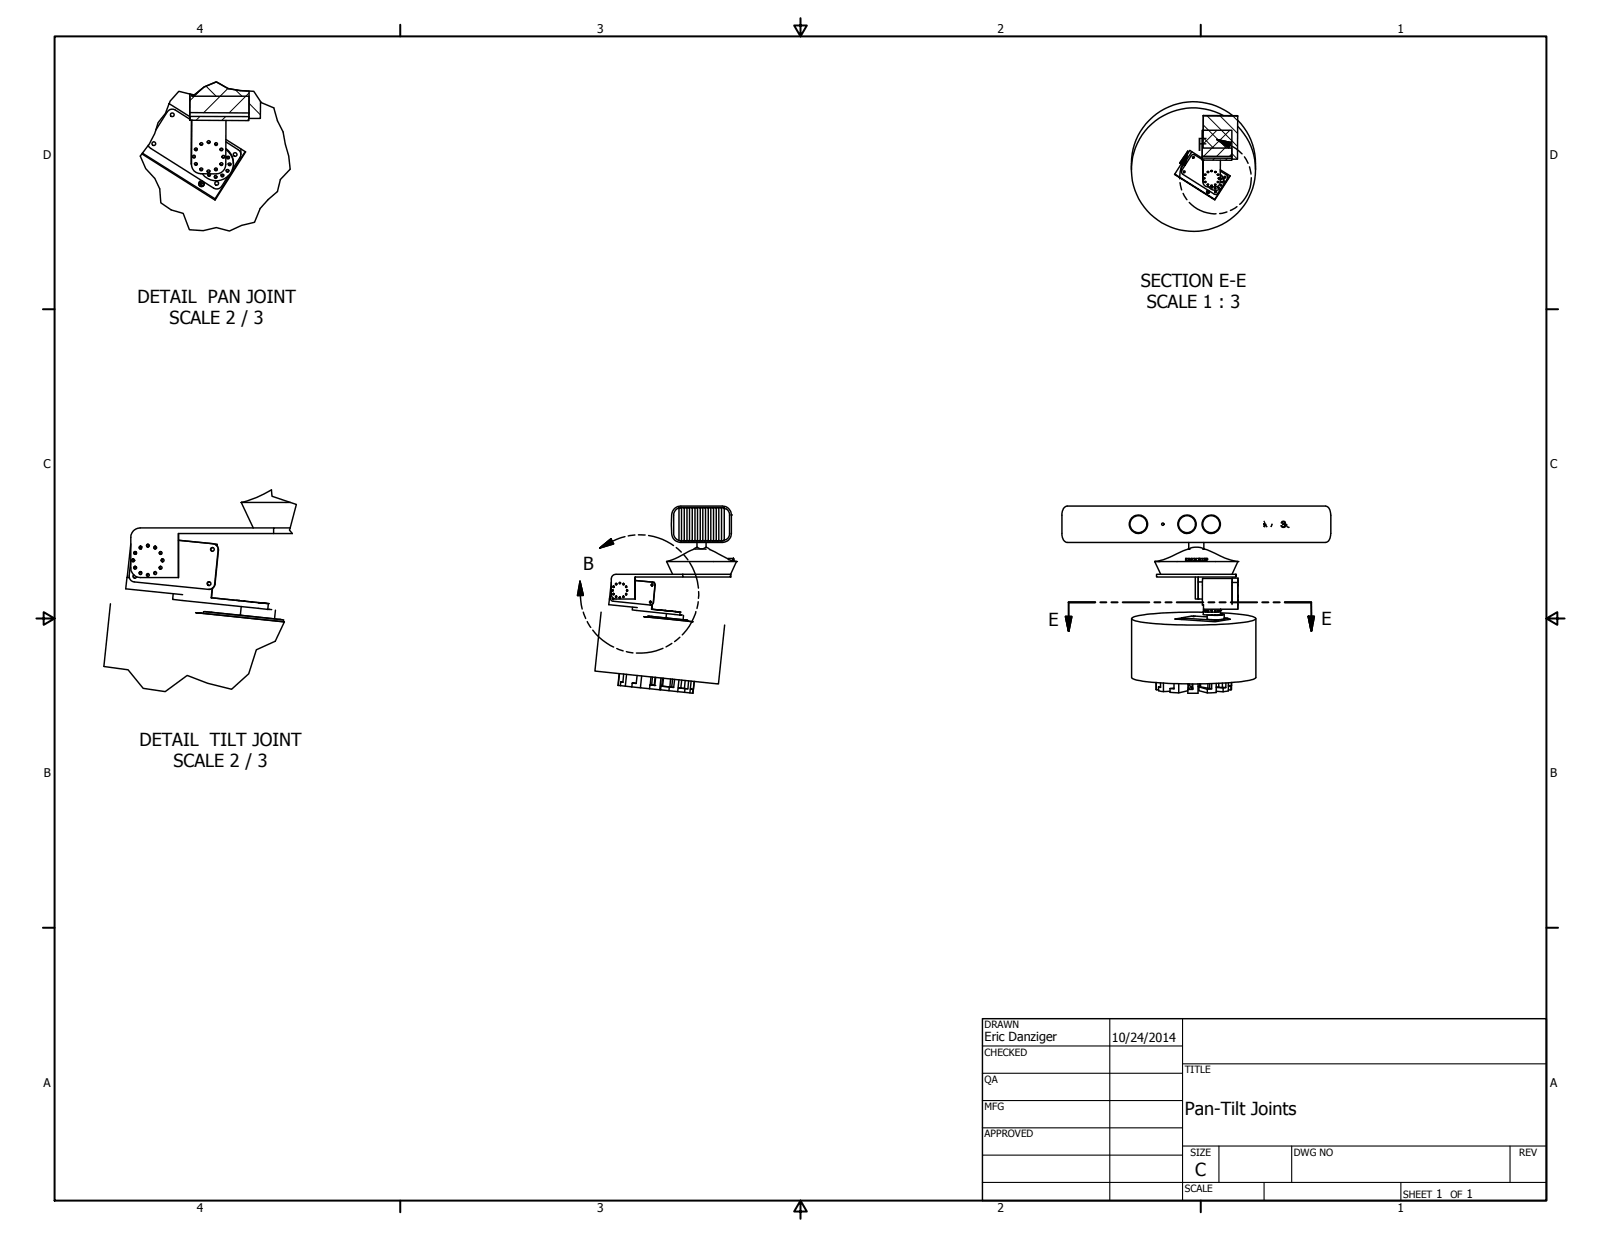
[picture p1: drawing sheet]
<svg xmlns="http://www.w3.org/2000/svg" width="559mm" height="432mm" viewBox="0 0 559 432" stroke-linecap="round" stroke-linejoin="round" font-family="sans-serif">
<!-- layer: Visible (ANSI) -->
<g fill="none" stroke="#000" stroke-width=".51">
<path d="M59.1 36.2l7.1 4.5M59.1 36.2l-.1 .1M66.3 32.8l-.1 9.2v-1.4M66.9 33v.6h20v7.7h4v-5.9M86.9 39.4l-20.7-.1v1.3M86.9 31.8v7.6M86.9 39.4v1.3M49.5 53.7l25.6 16.1v-.4M51.8 50.7l.8 1.1 21.9 13.9a2.05 2.05 0 0 0 2.8-.6l2.3-3.6M66.2 41.6l-5-3.2a2.05 2.05 0 0 0-2.8 .6l-4 6.3M66.2 40.6l20.7 .1M66.9 42l-.1 15.3z"/>
<path d="M67.2 54.5l.5 .5 .5-.5M67.9 52l.5 .4 .5-.4M67.9 57.1l.5 .4 .4-.4M69.7 59l.5 .4 .5-.4M69.8 50.2l.5 .3 .4-.3M69.8 59v.2M72.3 59.7l.5 .4 .5-.4M72.4 49.5l.4 .4 .5-.4M72.4 59.5l.6-.1 .3 .5-.3 .4-.6-.2zM74.9 59.1l.5 .3 .5-.3M74.9 50.2l.5 .4 .5-.4M76.8 57.1l.5 .5 .4-.5"/>
<path d="M76.8 52.1l.5 .4 .5-.4M77.5 54.6l.5 .4 .4-.4M78.9 52.2a6 6 0 0 1 .9 9.1 6 6 0 0 1-9.2-.7M78.9 51.9a6 6 0 0 1 2.6 5.2M78.9 49.5l4.2 2.8a1.92 1.92 0 0 1 .7 2.7l-2.6 4.1M78.9 42l-.1 15.4a3.4 3.4 0 0 1-3.4 3.3l-5.3-.1a3.3 3.3 0 0 1-3.3-3.3M78.9 48.7l6.8 4.3-10.6 16.8M78.9 59.5l.5 .3 .5-.3M79.1 54.9l.5 .3 .5-.3M79.2 54.7l.6-.2 .3 .3-.2 .6h-.7zM79.7 57.2l.4 .3 .5-.3M84.1 52v1.9"/>
<path d="M85.5 53l-10.4 16.4-25.4-15.9M86.9 40.7v1.4l-20.7-.1M416.1 53l-3.6 5.4-.2 1.5M419.6 54.5l.1-9h10.3v9.1M419.6 54.5v1.4h10.4v-1.3M419.6 55.7l-2.5-1.6-.9-.1-3.7 5.4 .1 1.2 11.5 7.3 .8-.2 1.4-2.1M419.6 55.2l-4.3-2.7-5.3 8.4 14 8.9-14-9M419.6 54.5l10.4 .1M419.6 55.2h10.4M419.7 45.5l-.1 10.4M419.9 55.9v7.7zM420 40.4l12 .1-.1 15.1h-1.9v-3.9h-10.1z"/>
<path d="M420 40.4v5.1M420 40.3l12 .2M421.4 59.9l.2 .3 .3-.3M422.7 59.6l.2 .2 .3-.2M422.7 59.5l.5 .3-.5 .1zM425.9 59.7l2.5 1.8v.9l-1.3 2.1M425.9 59.2l3.5 2.2-5.4 8.4M426 55.9l-.1 7.7-.5 1.2-1.2 .4h-3.1l-1-.8-.2-.8M427.1 40.4a21.6 21.6 0 0 0-31.1 12.3 21.6 21.6 0 0 0 18.1 28.1 21.6 21.6 0 0 0 24-23.3 21.3 21.3 0 0 0-6.1-13.4M430.3 40.4a21.7 21.7 0 0 0-24-2.3 21.7 21.7 0 0 0-11.4 21.1M432 42a21.6 21.6 0 0 1 6.2 17.2M69.3 64.1a.98 .98 0 0 0 1 1 .98 .98 0 0 0 1-1"/>
<path d="M69.8 63.3l.4 .5 1.1 .5M69.9 63.2l1.4 .8M70.7 63.2a.99 .99 0 0 0-1.4 .8 .99 .99 0 0 0 1.1 1.1 .99 .99 0 0 0 .8-1.3l-.3-.4M71 64.8a1.74 1.74 0 0 1-1.3-1.4 1.47 1.47 0 0 0 .9 1.6M72.5 60.9l.5 .4 .5-.4M72.7 60.6l-.2 .7 .3 .2 .6-.2-.1-.7M74.8 61.7l.5 .3 .5-.3M77.2 61.1l.5 .4 .4-.4M420.1 62l.5 .3-.5 .1zM420.1 62.2l.3 .2 .2-.2M420.4 63.4l.1 .2 .4-.2M420.4 60.9l.3 .2 .2-.2"/>
<path d="M420.5 63.4h.4l-.1 .4-.3-.1zM420.5 60.8l.4 .2-.3 .2zM421.4 66.5l.7 .5v.2l-.5 .2-.5-.4M421.4 64.3l.4 .1-.2 .3zM421.4 66.5l.7 .4M421.8 66.5a.48 .48 0 0 0-.6 .3 .48 .48 0 0 0 .2 .6 .48 .48 0 0 0 .6-.2v-.6M421.8 64.4l-.4 .1M422 67.3l-.5-.2-.2-.5 .5 .8M422.7 64.8l.1 .2 .3-.3-.4-.1 .2 .4 .3-.2M422.7 65.3l.3 .2 .2-.2M422.8 65.2l.1 .5 .3-.2-.1-.3M423.9 65.7h.5"/>
<path d="M423.9 60l.3 .3 .2-.4h-.4l.2 .3 .2-.2M423.9 64.4l.1 .2 .4-.2M424 64.3h.3l.1 .2-.3 .2zM424.9 60.9l.2 .3 .3-.3M424.9 63.5l.2 .3 .2-.4h-.4l.2 .3 .3-.2M425.1 65.5h.5M425.1 65.4l.3-.1 .2 .3-.5 .1zM425.2 62.2l.2 .3 .3-.3-.4-.1 .1 .3 .3-.2M425.9 61a2.97 2.97 0 0 1 .5 4.6 2.97 2.97 0 0 1-4.6-.4M425.9 60.8l.8 .9 .5 1.8M426 64.6l.2 .2 .3-.2M426 64.6l.1-.1 .4 .3-.5 .1z"/>
<path d="M426.1 62.3l.2 .4 .2-.4h-.4l.2 .2 .2-.2M426.3 63.5l.3 .2 .2-.2M428.5 60.9v.9M429.3 61.3l-5.3 8.3M84.2 175.4h17.1M84.2 175.4l4.2 8.9M94.7 171a40.2 40.2 0 0 1-10.1 4.3l-.4 .1M236 177.9l1-.6v11.4a2.62 2.62 0 0 1-1.9-2.5v-6.8zM237.9 177.4l-.5-.2h.5v11.6h-.5l.5-.2M238.3 177.2h.6v11.6h-.5M238.4 177.2l.4 .2M239.2 177.2h.6v11.6h-.5"/>
<path d="M239.3 177.2l.5 .2M240.2 177.2h.5v11.6h-.5M240.2 177.2l.5 .2M241.6 177.4l-.5-.2h.6v11.6h-.6M242 177.2h.6v11.6h-.5M242.1 177.2l.5 .2M243 177.2h.5v11.6h-.5M243 177.2l.5 .2M244.4 177.4l-.5-.2h.6v11.6h-.6M244.8 177.2h.6v11.6h-.5M244.9 177.2l.4 .2M245.7 177.2h.6v11.6h-.5"/>
<path d="M245.8 177.2l.5 .2M247.2 177.4l-.5-.2h.6v11.6h-.6M247.6 177.2h.6v11.6h-.6M247.6 177.2l.5 .2M248.5 177.2h.6v11.6h-.5M248.6 177.2l.4 .2M250 177.4l-.6-.2h.7v11.6h-.7M250.4 177.2h.6v11.6h-.6M250.4 177.2l.5 .2M251.3 177.2h.6v11.6h-.5M251.4 177.2l.4 .2M252.8 177.6l-.6-.4 .7 .1v11.4l-.7 .1"/>
<path d="M253.2 177.6a2.1 2.1 0 0 1 1.4 2.2v6.4a2.1 2.1 0 0 1-1.4 2.2M255.3 179.8v6.4a3.2 3.2 0 0 1-3.2 3.2h-14.2a3.2 3.2 0 0 1-3.5-3l-.1-3.4a9.9 9.9 0 0 1 .5-4.6l1.1-1.2 1.7-.5h14.5a3.1 3.1 0 0 1 3.2 3.1M255.3 179.6v.1M371.5 177.2l1-.5h90.2a3 3 0 0 1 1.8 3.1l-.1 6.7a2.76 2.76 0 0 1-1.7 2.9h-90.2a3 3 0 0 1-1.9-3.2v-7zM45.7 189.9l-1.3 11.6M46.5 195.1l.5 .5zM46.5 195.1l-.5 .4v.3l.5 .3M47.2 197.7l-.5 .3v.3l.5 .3M47.2 192.5l-.5 .3 .5 .7M47.4 192.6l.2 .7zM47.6 197.9l-.7-.2 .5 .3M49.1 199.5l-.5 .4 .2 .6h.3"/>
<path d="M49.1 190.6l-.5 .4 .2 .6h.3M49.3 191.1v.5l.2-.7zM49.3 199.6l-.7 .2 .4 .1M51.6 190l-.4 .3v.3l.4 .3M51.7 190.7l-.1 .2 .5-.5zM54 199.6l-.2 .7M54.2 199.5l-.5 .4 .2 .6h.3M54.2 190.6l-.5 .4 .2 .6h.3M54.4 191.3l-.5 .3 .7-.2M55.7 197.9l.2 .4-.1 .3M55.9 193.2h-.3l.7 .2M56.1 197.7l-.5 .4v.3l.7 .2 .3-.5-.2-.3-.3-.1-.5 .3v.3l.5 .3"/>
<path d="M56.1 192.5l-.5 .3 .5 .7M56.8 195.1l-.5 .4 .3 .6h.4l.3-.6-.5-.4a.57 .57 0 0 0-.3 .9l.3 .1-.5-.5M62.3 188.6l12.1 1.2a2.08 2.08 0 0 1 1.9 2.2l-1.2 11.9-.2 .6-.7 .9M62.3 186.2v15.4zM74.2 191.1l-.6 .5v.4l.6 .5M74.4 189.8a2.1 2.1 0 0 1 1.7 2.2l-1.2 11.9a2.08 2.08 0 0 1-2.1 1.8l-25.9-2.6a1.96 1.96 0 0 1-1.8-2.1l.6-5.4M75.8 190.1l-.6-.1 .6 .1v.3v-.3M95.5 184.3h-46.5a3.3 3.3 0 0 0-3.3 3.3v10.6a3.4 3.4 0 0 0 3.3 3.4h13.3M95.5 186.2h6.5M101.3 184.3h-5.8v1.9h-33.2M232.7 196h24.3M232.7 196l2.1 4.5"/>
<path d="M238.8 188.6l-.4 .2M239.8 188.6l-.4 .2M240.7 188.6l-.4 .2M241.1 188.8h.1M241.6 188.6l-.4 .2M242.6 191.7h3.8M242.6 188.6l-.4 .2M243.3 189.4v1.6M243.3 191l-2.2 1.2a26.1 26.1 0 0 1-8.3 3.8h-.1M243.5 188.6l-.4 .2M243.9 188.8h.1M244.4 188.6l-.4 .2"/>
<path d="M245.3 188.6l-.3 .2M246.3 188.6l-.4 .2M246.4 189.4l-.1 1.7a2.36 2.36 0 0 1-3-.1M246.5 191l1.3 .9M246.7 188.8h.1M247.2 188.6l-.4 .2M247.8 191.8l6.5 3.3v-.2M248.1 188.6l-.3 .2M249 188.6l-.3 .2M249.5 188.8h-.1M250 188.6l-.4 .2M250.9 188.6l-.3 .2"/>
<path d="M251.8 188.6l-.3 .2M252.2 188.8h.1M252.8 188.4l-.5 .4M254.3 194.9h1.7v.9v-.9v.9l-1.7-.5zM255.3 186.3v.1M256 194.9v.9zM256 195.8v-.9v.9M256 195.8l1 .2M257 196l-2 4.5M403 196h29.1M403 196l2.1 4.5M413.8 194.9l.2 .9z"/>
<path d="M414 195.6v-.7h.7v.9M414.7 194.9h.3v.9l-1-.2v.2M414.9 191.6l-2.1 .7a28.4 28.4 0 0 1-9.4 3.7h-.4M414.9 191.6a6.4 6.4 0 0 1 5.3 0M414.9 191.6l.5 .1M414.9 189.4v2.2M415.4 194.9v.9M415.9 195.3l-.1 .5v-.9l.1 .9M415.9 194.9h1.2v.9v-.9v.9l-1.2-.5zM417.5 194.9h1v.9h-1zM418.5 194.9v.9M418.5 194.9v.6z"/>
<path d="M418.9 194.9h.7v.9M419.6 194.9h.8v.8h-1.5l-.2-.8h.2v.8M420.2 189.4v2.2M420.2 191.6h.1M420.3 191.6l-.5 .1M420.3 191.6l1.8 .7a29.2 29.2 0 0 0 9.7 3.7h.3M420.4 194.9v.5M420.9 194.9h.2v.9M421.1 195.3v-.4h.3v.5M421.4 194.9v.5l-.3-.1v.5h-.2v-.9h-.3v.4h.3M432.1 196l-2.1 4.5M441.1 182.8h.2"/>
<path d="M441.1 183.1h.1M441.1 183.7h.1M441.2 183.7v.1M441.3 182l-.1 .1M441.4 183.8l.1 .1M441.4 182.4h.1M441.4 183.4l-.1 .1M441.6 183.4h.1M441.8 183l.4 .8M441.8 183h.1M442.1 183.8h.1M443.7 183.8h.1"/>
<path d="M443.9 183h.1M444 183l-.3 .8M447.5 182.1a.6 .6 0 0 1 .9-.1 .6 .6 0 0 1-.2 .9l.2 .1a.66 .66 0 0 1 .2 .9 .66 .66 0 0 1-.9 .2l-.5-.6a.66 .66 0 0 0 .7 .4 .66 .66 0 0 0 .5-.6l-.7-.2 .2-.2a.38 .38 0 0 0 .5-.5 .38 .38 0 0 0-.6-.2l-.6 .3zM449.1 183.1l.1 .7 .6 .3M449.1 183h.1M449.9 184.1h.1M38.5 210.8l-2.2 21.8M44.3 201.5l.8 .1-.7-.1M44.4 201.5l-.5 4 19.9 2.1M46.7 200.7l-.3 .3 .3 .7 .4 .2 .7-.5M46.7 200.7a.65 .65 0 0 0-.2 .7 .65 .65 0 0 0 .6 .5M51.6 200.2l-.4 .4 .4 .6"/>
<path d="M51.7 200.2l-.5 .5M60.5 207.3l-.2 1.9 33.1 3.5M71 214.1l-2.7-.2 31 3.1h-.4M71 214.1l28.3 3M71.1 213.5l-.1 .6M71.4 213.5l12.5 1.3M72 213.6l26.7 2.7-2.9-.3M73 203.1l-.7 .4 .2 .7 .4 .2 .7-.4-.2-.8h-.8l-.1 .3 .1 .7 .4 .2M73.7 208.7l20 2-3.4-.3M73.8 208.7h.1M74 205.4l-.2 3.3M74.2 205.4l-.3 3.3"/>
<path d="M84.2 211.7l-.3 3.1 11.9 1.2 .3-3M93.4 212.7h.1M93.7 210.7l-.3 2M98.9 217h.4M99 216.3l-.1 .7M209.8 213.7l-2.2 20.6 43.2 4.5 2.1-20.6M212.7 209.1l-.2 2 9.9 1M212.7 209.1h.4M213.4 203.3l-.7 5.8M213.8 205.9l.3 .2zM213.8 205.9l-.2 .2 .2 .3M214.1 207.1l-.2 .2 .2 .3"/>
<path d="M214.1 204.6l-.2 .1 .2 .4M214.3 205l-.1-.4 .2 .4M214.4 207.3l-.4-.1 .2 .1M214.4 209l-.5 .2v-.5l-.1 .3 .3 .2M214.9 203.7h.4l-.2 .5zM214.9 208.2h.4l-.2 .4zM215.1 208.1l-.3 .2 .3 .3M215.1 203.6l-.3 .2 .3 .4M215.2 208.2l-.2 .1M215.3 203.8l-.1 .3zM216.2 203.3h.3v.5l-.3-.2zM216.2 208.5h.3v.4l-.3-.1z"/>
<path d="M216.3 208.4l-.1 .2 .1 .3M216.3 203.3l-.1 .2 .1 .3M216.4 208.4l-.2 .3M216.5 203.6l-.2 .2zM217.6 208.1l-.2 .4M217.6 208.1l-.2 .2 .2 .3M217.6 203.6l-.2 .2 .2 .4M217.7 204l-.2 .1 .4-.1M218.4 207.3v.3M218.5 204.9l.2 .1M218.6 207.1l-.2 .4h.4l-.2-.4-.2 .2 .2 .3M218.6 204.6l-.2 .1 .2 .4"/>
<path d="M218.9 205.9l-.2 .3 .3 .2 .1-.5-.4 .2 .2 .3-.2-.3M220.8 212l-.1 .9 16.5 1.8M221.7 201.4v7.7v-7.7h16.6M221.7 202.6l6 .6M226.1 215.4l-1.4-.1 17.2 1.7-1.9-.1v-.4M226.1 215.1v.3M226.1 215.4l13.9 1.4M227.1 209.9l-.4 .2 .3 .4 .3-.2v-.4l-.5 .2 .3 .4M227.4 212.7l8.3 .8-8.2-.8M227.6 203.9l-.3 .4 .5 .2v-.5l-.5 .1 .3 .4M227.7 203.2l.6 .3 .3 .8M227.8 203.2l.5 .3 .4 .8-.7 6.3-.7 .5-13.6-1.3-.6-.7 .3-3"/>
<path d="M228.1 210.2l-.5 .8-.2 1.7 .2-1.7M228.2 203.3l.2 .2zM232.5 215.7l-6.2-.6 13.6 1.4-1.5-.2M232.6 214.2l-.1 1.5 5.9 .6 .2-1.5M235.7 213.5l1.7 .2-1.7-.2M237.2 214.7h.1M237.4 213.7l-.2 1M238.3 200.5h16.7v.9h-16.7zM238.3 200.5h-23.3l-1.1 .4-.5 1.2 .2 6.2 .6 .6 .8 .2h6.7M255 200.5h.1M255.1 200.5l-.1 .9M412.4 215.7l-2.4 .4 14.1 .9 5.4-.8-.9-.1"/>
<path d="M412.4 215.6v.7M413.1 215.6l.7 .1zM416.3 215.1h.6zM417.2 201.4v7.7h1v-7.7v1.7M418.2 203.1v6h1.5M418.2 203.1h1.5M420 213.7a98.4 98.4 0 0 0-24.4 1.7l-.5 .3-.1 .4a16.3 16.3 0 0 0 7.2 1.5 151.8 151.8 0 0 0 34.7-.9l1.2-.5 .2-.4a13.2 13.2 0 0 0-6.8-1.5l-5.5-.4M420.1 211v1.7h5.9M420.1 212.7l-.1 .8M420.2 213.4h.5zM420.5 213.5h.5zM420.5 213.2h.5z"/>
<path d="M421.3 215.3l-5.5-.2-3.4 .6 11.5 .8h1.4l3.3-.7-1.3-.1M421.4 213.1l.6 .1zM421.5 213.6h.5zM422.7 213.6h.5zM422.7 213.1h.5zM422.8 214.7h.5zM424 214.7l.4 .1zM424 213.6h.5zM424.1 216.4h.6zM424.1 213.1l.4 .1zM424.9 213.2h.5zM424.9 213.5h.5z"/>
<path d="M425.1 214.7h.5zM425.3 213.4h.5zM426 214.6h.5zM426 214.2l1.3 .3-2.2 .3-3.3-.1M426 212.7v1.8l-.5 .1h-5.4l-.1-1.1M426 212.7l-.2 .9-5.8-.1M426.1 214.4h.6zM426.4 214.5h.5zM427.3 214.5l-.1 1.6-1.9 .2-3.9-.2-.1-1.4M427.3 215.8l.6 .1zM428.6 215.8v.5M430 210.6l.1-8.8h2l-.1 1.5h-2l.1-1.4h-10.4v9.3h.4"/>
<path d="M430 203.5v7.5M431.4 200.5v.9zM431.4 200.5h-27.7v.9h27.7M432 203.3l.1 9.4M432.1 209.2v.7zM432.1 203.9v.6zM432.1 202.6v.7zM432.1 207.9v.6zM432.1 201.8v10.9h-6.1M438.3 215.9v20.6a5.2 5.2 0 0 1-3.9 1.2 154.7 154.7 0 0 1-37.8-.3l-1.4-.5-.2-.4v-20.5M216.1 235.1l-.3 4.2M216.2 235.1l-.4 4.2h.7"/>
<path d="M216.5 239.3l1.7 .2M216.7 238.1h.7h-.7l-.2 1.2M217.7 235.3l-.3 2.8M218.7 235.4l-.5 4.1 2.3 .3M220.5 239.8l3 .3M220.7 238.4l1.4 .2-1.4-.2-.2 1.4M222.4 235.8l-.3 2.8M224 236l-.5 4.1 3.2 .3M226.9 239.1l1.6 .2-1.6-.2-.2 1.3M226.9 239.1h.2zM227.2 236.3l-.3 2.8M227.7 236.3l-.2 2.8"/>
<path d="M228.7 236.4l-.4 2.9M228.9 236.5l-.4 2.8M230.7 236.7l-.4 4.1-3.6-.4M230.7 239.5l4.4 .5M231.2 236.7l-.3 2.8h-.5h.5M231.6 236.7l-.3 2.8M233.6 239.8l-.1 1.3-2.9-.3M233.8 239.8l-3.1-.3-.1 1.3M234.1 237l-.3 2.8 .6 .1 .4-2.9M235.5 237.2l-.4 2.8-.7-.1M237 237.3l-.5 4.1M237.9 237.4l-.3 2.8 1.3 .1 .2-2.7"/>
<path d="M240.3 237.7l-.2 2.8-1.2-.2M241.2 237.7l-.4 4.2-1.8-.2M403.5 238.3l.1 2.5M403.5 238.3l.1 2.5h.8M404.4 239.8v1.3l1.7 .3M404.4 239.8h.7M405.1 238.4v1.6l-.7-.2M406.1 238.4v3l2.3-.1M409.8 238.6v1.9l-1.4-.2M411.4 238.7v3.2l3.2-.8M414.7 238.8h.1M414.8 238.8v1.4h-.1"/>
<path d="M414.8 238.8h-.1v1.8M415.2 238.7v.6l.9 .8v-1.3M416.3 238.8v1.9h-1.7M418.1 238.7v3.3h-3.5v-1.3M418.5 239.8v1.3l2.9 .8v-1.3M418.5 239.8h.5M418.5 239.8l2.9 .8M418.7 238.7v1.1M418.7 239.3l-.6 .3M419 239.8l2.6 .4M419 238.7v1.1M421.6 238.7v1.5"/>
<path d="M422.2 238.6v1.7M422.9 238.6v1.9l-.7-.2M424.5 238.6v3.1l-3.1 .2M424.5 239.8h.9M424.5 240l2.4 .2M425.4 239.8l1.3 .1M425.4 238.5v1.3M426.7 238.4v1.5M427.9 238.4v1.6l-1.2-.1M428.8 238.3v2.9l-1.9 .3M428.8 239.3h1l-.2 .2M428.8 239.5h.8"/>
<path d="M429.6 239.5v1.4l-.8-.1M429.8 238.3l-.2 2.6M230.3 240.8h.3M233.5 241.1l3 .3M237.6 240.2l-.9-.1 3.4 .4M239.1 240.3l-.1 1.4-2.5-.3M240.9 240.5l1.1 .2zM241.9 240.7l-.2 1.3-.9-.1M242 240.7l.3-2.8-.6 4.1M408.4 240.3v1.4l3 .2M409.8 240.2l-1.4 .1M416.1 240.1l.2 .1-.9-.1-.8 .6"/>
<path d="M416.3 240.3l-.4 .1 .4 .1M421.6 240.2l.6 .1M422.9 240.5l-1.5 .1M426.9 240.2v1.3l-2.4-.2M427.9 240l-1 .2"/>
<circle cx="53.7" cy="50.2" r=".66"/>
<circle cx="60.1" cy="40.1" r=".68"/>
<circle cx="67.7" cy="54.7" r=".51"/>
<circle cx="68.4" cy="57.2" r=".49"/>
<circle cx="68.4" cy="52.1" r=".51"/>
<circle cx="70.2" cy="59.1" r=".51"/>
<circle cx="70.3" cy="50.3" r=".49"/>
<circle cx="72.8" cy="49.6" r=".51"/>
<circle cx="75.4" cy="59.1" r=".51"/>
<circle cx="75.4" cy="50.3" r=".5"/>
<circle cx="77.3" cy="52.2" r=".49"/>
<circle cx="77.3" cy="57.3" r=".51"/>
<circle cx="78" cy="54.7" r=".51"/>
<circle cx="79.4" cy="59.6" r=".5"/>
<circle cx="80.1" cy="57.3" r=".5"/>
<circle cx="82.1" cy="53.9" r=".65"/>
<circle cx="413.3" cy="60" r=".35"/>
<circle cx="416.6" cy="54.9" r=".33"/>
<circle cx="75.3" cy="61.8" r=".48"/>
<circle cx="75.6" cy="64" r=".67"/>
<circle cx="77.7" cy="61.3" r=".51"/>
<circle cx="421.6" cy="60" r=".26"/>
<circle cx="424.1" cy="65.8" r=".26"/>
<circle cx="424.3" cy="66.9" r=".34"/>
<circle cx="425.1" cy="61" r=".26"/>
<circle cx="426.6" cy="63.6" r=".26"/>
<circle cx="427.5" cy="61.9" r=".36"/>
<circle cx="46.5" cy="195.6" r=".51"/>
<circle cx="47.2" cy="198.2" r=".51"/>
<circle cx="47.2" cy="193" r=".51"/>
<circle cx="49.1" cy="191.1" r=".49"/>
<circle cx="51.6" cy="190.5" r=".49"/>
<circle cx="54.2" cy="191.1" r=".49"/>
<circle cx="56.1" cy="193" r=".51"/>
<circle cx="74.1" cy="191.8" r=".65"/>
<circle cx="397.4" cy="183" r="2.95"/>
<circle cx="397.4" cy="183" r="3.2"/>
<circle cx="405.9" cy="183" r=".41"/>
<circle cx="414.3" cy="183" r="2.95"/>
<circle cx="414.3" cy="183" r="3.2"/>
<circle cx="422.8" cy="183" r="2.95"/>
<circle cx="422.8" cy="183" r="3.2"/>
<circle cx="49.1" cy="200" r=".49"/>
<circle cx="51.6" cy="200.7" r=".51"/>
<circle cx="54.2" cy="200" r=".49"/>
<circle cx="213.8" cy="206.1" r=".26"/>
<circle cx="214.2" cy="207.4" r=".26"/>
<circle cx="214.2" cy="204.9" r=".26"/>
<circle cx="217.6" cy="208.3" r=".26"/>
<circle cx="217.6" cy="203.9" r=".26"/>
<circle cx="218.6" cy="204.9" r=".26"/>
</g>
<g fill="#000">
<circle cx="66.9" cy="42" r=".25"/>
<circle cx="419.9" cy="55.9" r=".25"/>
<circle cx="419.9" cy="63.4" r=".25"/>
<circle cx="84.2" cy="175.4" r=".25"/>
<circle cx="236.9" cy="177.5" r=".25"/>
<circle cx="241.1" cy="177.2" r=".25"/>
<circle cx="243.9" cy="177.2" r=".25"/>
<circle cx="246.7" cy="177.2" r=".25"/>
<circle cx="255.3" cy="179.8" r=".25"/>
<circle cx="232.7" cy="196" r=".25"/>
<circle cx="256" cy="195.8" r=".25"/>
<circle cx="257" cy="196" r=".25"/>
<circle cx="403" cy="196" r=".25"/>
<circle cx="420.4" cy="194.9" r=".25"/>
<circle cx="432.1" cy="196" r=".25"/>
<circle cx="441.1" cy="182.9" r=".25"/>
<circle cx="441.1" cy="182.8" r=".25"/>
<circle cx="441.3" cy="183.5" r=".25"/>
<circle cx="73" cy="205.7" r=".25"/>
<circle cx="73.6" cy="213.7" r=".25"/>
<circle cx="82.5" cy="209.6" r=".25"/>
<circle cx="83.2" cy="209.6" r=".25"/>
<circle cx="83.7" cy="214.8" r=".25"/>
<circle cx="85.1" cy="209.8" r=".25"/>
<circle cx="85.2" cy="209.8" r=".25"/>
<circle cx="87.6" cy="210.1" r=".25"/>
<circle cx="87.7" cy="210.1" r=".25"/>
<circle cx="90.2" cy="210.4" r=".25"/>
<circle cx="92.1" cy="210.6" r=".25"/>
<circle cx="92.8" cy="210.6" r=".25"/>
<circle cx="93.5" cy="212.7" r=".25"/>
<circle cx="93.7" cy="210.7" r=".25"/>
<circle cx="93.8" cy="212.7" r=".25"/>
<circle cx="94" cy="212.7" r=".25"/>
<circle cx="94.5" cy="212.8" r=".25"/>
<circle cx="97.5" cy="216.2" r=".25"/>
<circle cx="227" cy="211.2" r=".25"/>
<circle cx="227.3" cy="215.2" r=".25"/>
<circle cx="227.5" cy="212.7" r=".25"/>
<circle cx="231.8" cy="213.1" r=".25"/>
<circle cx="232.2" cy="213.1" r=".25"/>
<circle cx="232.4" cy="215.7" r=".25"/>
<circle cx="233.1" cy="213.2" r=".25"/>
<circle cx="234.4" cy="213.4" r=".25"/>
<circle cx="235.6" cy="213.5" r=".25"/>
<circle cx="236.6" cy="213.6" r=".25"/>
<circle cx="236.9" cy="213.6" r=".25"/>
<circle cx="237.3" cy="214.7" r=".25"/>
<circle cx="237.4" cy="213.7" r=".25"/>
<circle cx="237.4" cy="214.7" r=".25"/>
<circle cx="237.6" cy="214.7" r=".25"/>
<circle cx="237.8" cy="214.7" r=".25"/>
<circle cx="239.3" cy="216.4" r=".25"/>
<circle cx="418.2" cy="209.1" r=".25"/>
<circle cx="419.7" cy="201.9" r=".25"/>
<circle cx="426" cy="213.1" r=".25"/>
<circle cx="228.5" cy="239.3" r=".25"/>
</g>
<!-- layer: Break Line (ANSI) -->
<path d="M66.9 33l.9 .2M79.6 30.9l-4.1-2.3-4.3 1.8-3.4 2.8M79.6 30.9l4.2 .7 3.1 .2M79.6 30.9l4.2 .7 4.8 .3 2.6 3.9 4.4 1.9 1.2 4.5 2 3.8 .8 4.3 1.2 4.2 .5 4.6-3.4 3.6-1.1 4.2-3.2 2.8-2.8 3.1-2 4.8-4.5 1.1-4.2 1.9-4.6-1.2-4.6 1.1-4.8-.3-2.2-5.7-4.1-1.2-3.7-2.5-.3-4.9-1.8-3.6-3.1-3.4-1.9-4.4 .5-.8a24.3 24.3 0 0 0 5.7-10.9l2.5-3.2 1.7-4.3 3-3.4 5.4 1.3M94.7 171l.2 2.2 8.5 2.9-2.4 8.9 1 1.2M99.3 217l-3.2 6.8-6.6 3-2.7 8.4-6 5.4-8.3-2.1-7.2-2.7-7.6 5.6-7.7-1.1-5.3-6.5-8.4-1.2" fill="none" stroke="#000" stroke-width=".51"/>
<circle cx="99.3" cy="217" r=".25" fill="#000"/>
<!-- layer: Detail Boundary (ANSI) -->
<g fill="none" stroke="#000" stroke-width=".51">
<path d="M414.6 52.8l-1 4.9-1.9-.7zM414.6 52.8a19.9 19.9 0 0 0-2.9 9.6M424.8 48.7l4.9 1.1-.8 1.8zM424.8 48.7a21.1 21.1 0 0 1 8.7 5M434.3 54.7l1.3 2.3M436.1 58.2l.5 2.6M411.9 63.8l.5 2.5M412.9 67.5l1.4 2.2M415.1 70.7a12.5 12.5 0 0 0 9.3 3.9M428.2 74l-2.5 .5M431.7 72.1l-2.2 1.4M436.8 62a12.4 12.4 0 0 1-4.1 9.3"/>
<path d="M209.3 191.3l3.9-3.2 1 1.8zM218.1 187.3a30.2 30.2 0 0 0-8.8 4M221.6 186.8l-2.3 .3M222.8 186.7l2.4 .1M226.4 186.9l1.7 .4a20 20 0 0 1 7 3.1M236 191.1l1.8 1.6M238.6 193.6l1.5 1.9M240.7 196.4l1 1.8 1.3 3 .8 4.1M202.4 202.9l1.2 4.9-2.1 .1zM202.4 202.9a38.4 38.4 0 0 0 .8 9.7M203.6 213.7l.8 2.2M205 217l1.2 2"/>
<path d="M206.9 220a19.4 19.4 0 0 0 7.3 5.9M242.9 213.5l-.8 2.1a18 18 0 0 1-4 6M243.7 210.1l-.4 2.3M243.8 206.5v2.4M215.3 226.4l2.2 .8M218.6 227.5l2.3 .4M231.4 226.3l-.8 .3a20.5 20.5 0 0 1-8.5 1.4M234.5 224.6l-2 1.2M237.3 222.4l-1.8 1.6"/>
</g>
<path d="M414.6 52.8l-1 4.9zM414.6 52.8l-1 4.9-1.9-.7zM424.8 48.7l4.9 1.1zM424.8 48.7l4.9 1.1-.8 1.8zM209.3 191.3l3.9-3.2zM209.3 191.3l3.9-3.2 1 1.8zM202.4 202.9l1.2 4.9zM202.4 202.9l1.2 4.9-2.1 .1z" fill="#000" stroke="#000" stroke-width=".51"/>
<!-- layer: Section Line (ANSI) -->
<g fill="none" stroke="#000" stroke-width=".7">
<path d="M372 215.3h2l-1 5zM382.3 210.2h-9.3v10.1M384 210.2h2.1M387.9 210.2h2.2M391.9 210.2h9.2M402.9 210.2h2.1M406.8 210.2h2.1M410.7 210.2h9.3M421.8 210.2h2.1M425.6 210.2h2.2M429.6 210.2h9.2M440.6 210.2h2.1"/>
<path d="M444.5 210.2h2.2M448.4 210.2h9.2l.1 10M456.7 215.2h2l-1 5z"/>
</g>
<path d="M372 215.3l1 5zM372 215.3h2l-1 5zM456.7 215.2l1 5zM456.7 215.2h2l-1 5z" fill="#000" stroke="#000" stroke-width=".7"/>
<!-- layer: Border (ANSI) -->
<g fill="none" stroke="#000" stroke-width=".7">
<path d="M19 12.7h520.8v406.4h-520.8zM139.7 8.6v4.1M279.4 6.3v6.4l-2.2-3.8h4.4l-2.2 3.8M419.1 8.6v4.1M15 107.9h4M539.8 107.9h4M12.7 215.9h6.3l-3.8-2.2v4.4l3.8-2.2M539.8 215.9l3.8 2.2v-4.4l-3.8 2.2h6.3M15 323.8h4M539.8 323.8h4M139.7 419.1v4.1M279.4 419.1l2.2 3.8h-4.4l2.2-3.8v6.3"/>
<path d="M419.1 419.1v4.1"/>
</g>
<!-- layer: Title (ANSI) -->
<g fill="none" stroke="#000" stroke-width=".38">
<path d="M387.3 355.6v63.5M412.7 355.6v63.5M342.9 365.1h69.8M342.9 374.6h69.8M412.7 371.3h127.1M342.9 384.2h69.8M342.9 393.7h69.8M342.9 412.7h196.9M342.9 403.2h69.8M412.7 400h127.1M425.4 400v12.7M441.2 412.7v6.4"/>
<path d="M450.8 400v12.7M488.9 412.7v6.4M527 400v12.7"/>
</g>
<path d="M342.9 355.6h196.9v63.5h-196.9z" fill="none" stroke="#000" stroke-width=".51"/>
<!-- layer: Hatch (ANSI) -->
<g fill="none" stroke="#000" stroke-width=".35">
<path d="M70.4 31.1l-4.2 4.1M71.9 30.1l3.5 3.5M79.6 30.9l-8.5 8.5M82.2 31.4l2.3 2.2M86.9 32.4l-6.9 7M86.9 36.1l4 4M69.8 40.6l-1.3 1.4M78.7 40.7l-1.3 1.3M86.9 41.5l-.6 .6M420 48.1l3.5 3.6M420 43.6l8.1 8.1M420.3 45.5l-.6 .6"/>
<path d="M421.3 40.4l10.6 10.7M424 55.2l-.7 .7M424.8 45.5l-5.2 5.1M425.8 40.4l6.2 6.2M428.4 55.2l-.7 .7M429.3 45.5l-9.2 9M430 53.7l-.9 .9M430 49.2l-5.4 5.4M430 53.6l1.9 2M430.3 40.5l1.7 1.7"/>
</g>
<g font-size="6.3">
<text x="418" y="52.8">F</text>
<text x="398.1" y="100.1">SECTION E-E</text>
<text x="48" y="105.7">DETAIL PAN JOINT</text>
<text x="400.2" y="107.6">SCALE 1 : 3</text>
<text x="59.2" y="113.2">SCALE 2 / 3</text>
<text x="203.6" y="199.1">B</text>
<text x="366" y="218.4">E</text>
<text x="461.2" y="218.3">E</text>
<text x="48.6" y="260.3">DETAIL TILT JOINT</text>
<text x="60.6" y="267.9">SCALE 2 / 3</text>
<text x="413.5" y="389.1">Pan-Tilt Joints</text>
<text x="417.2" y="410.6">C</text>
</g>
<g font-size="4.4">
<text x="343.7" y="363.5">Eric Danziger</text>
<text x="388.1" y="363.7">10/24/2014</text>
</g>
<g font-size="4.2">
<text x="68.7" y="11.7">4</text>
<text x="208.4" y="11.7">3</text>
<text x="348.1" y="11.7">2</text>
<text x="487.8" y="11.7">1</text>
<text x="15.1" y="55.5">D</text>
<text x="540.9" y="55.5">D</text>
<text x="15.2" y="163.4">C</text>
<text x="541" y="163.4">C</text>
<text x="15.3" y="271.4">B</text>
<text x="541.1" y="271.4">B</text>
<text x="15.2" y="379.3">A</text>
<text x="541" y="379.3">A</text>
<text x="501.3" y="418.3">1</text>
<text x="511.8" y="418.3">1</text>
<text x="68.7" y="423.2">4</text>
<text x="208.4" y="423.2">3</text>
<text x="348.1" y="423.2">2</text>
<text x="487.8" y="423.2">1</text>
</g>
<g font-size="3.5">
<text x="343.7" y="358.9">DRAWN</text>
<text x="343.7" y="368.5">CHECKED</text>
<text x="413.5" y="374.6">TITLE</text>
<text x="343.7" y="378">QA</text>
<text x="343.7" y="387.5">MFG</text>
<text x="343.7" y="397.1">APPROVED</text>
<text x="415.5" y="403.4">SIZE</text>
<text x="451.6" y="403.4">DWG NO</text>
<text x="530.3" y="403.4">REV</text>
<text x="413.5" y="416.1">SCALE</text>
<text x="489.7" y="418.3">SHEET</text>
<text x="506.2" y="418.3">OF</text>
</g>
</svg>
